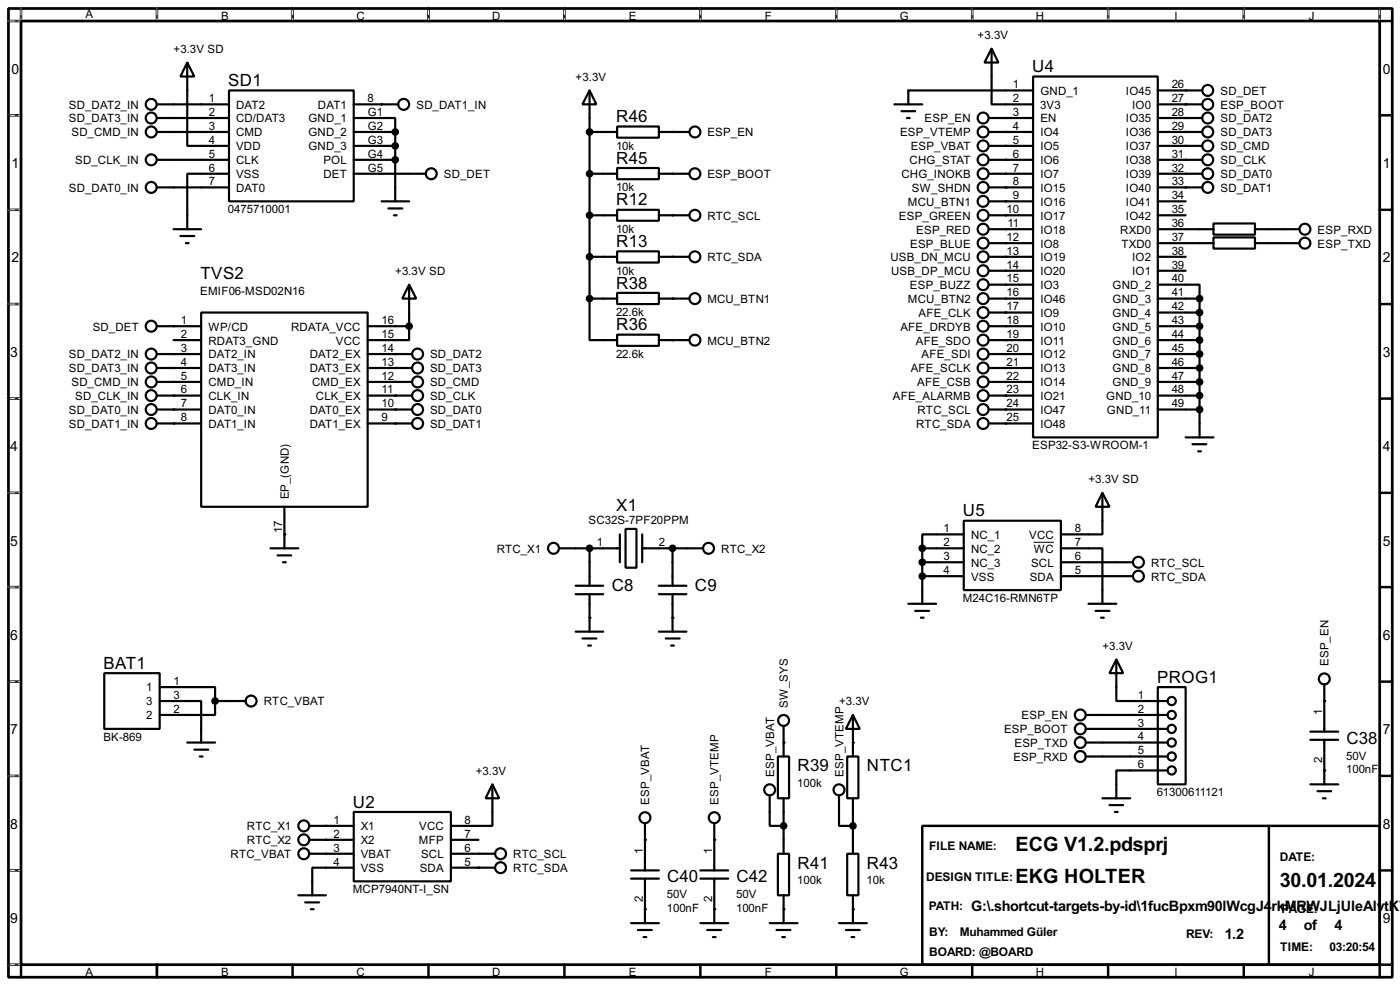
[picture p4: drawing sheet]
<svg xmlns="http://www.w3.org/2000/svg" width="256mm" height="180mm" viewBox="0 0 256 180" stroke-linecap="round" stroke-linejoin="round" font-family="sans-serif">
<path d="M1.6 1.6h253.5v177.3h-253.5zM3.9 3.9h248.9v172.7h-248.9z" fill="none" stroke="#000" stroke-width=".5"/>
<g fill="none" stroke="#000" stroke-width=".45">
<path d="M3.9 1.6v2.3h-2.3M28.8 1.6v2.3M53.6 1.6v2.3M78.5 1.6v2.3M103.4 1.6v2.3M128.3 1.6v2.3M153.2 1.6v2.3M178.1 1.6v2.3M203 1.6v2.3M227.9 1.6v2.3M252.8 1.6v2.3h2.3M1.6 21.1h2.3"/>
<path d="M1.6 38.4h2.3M252.8 21.1h2.3M252.8 38.4h2.3M1.6 55.7h2.3M252.8 55.7h2.3M1.6 73h2.3M252.8 73h2.3M1.6 90.2h2.3M252.8 90.2h2.3M1.6 107.5h2.3M252.8 107.5h2.3M1.6 124.8h2.3"/>
<path d="M252.8 124.8h2.3M1.6 142h2.3M1.6 159.3h2.3M169 151.2h83.8v25.4h-83.8zM232.5 151.2v25.4M252.8 142h2.3M252.8 159.3h2.3M1.6 176.6h2.3v2.3M28.8 176.6v2.3M53.6 176.6v2.3M78.5 176.6v2.3M103.4 176.6v2.3"/>
<path d="M128.3 176.6v2.3M153.2 176.6v2.3M178.1 176.6v2.3M203 176.6v2.3M227.9 176.6v2.3M255.1 176.6h-2.3v2.3"/>
</g>
<g fill="none" stroke="#fff" stroke-width=".18">
<path d="M1.3 3.9h2.3M3.9 1.3v2.3M28.8 1.3v2.3M53.6 1.3v2.3M78.5 1.3v2.3M103.4 1.3v2.3M128.3 1.3v2.3M153.2 1.3v2.3M178.1 1.3v2.3M203 1.3v2.3M227.9 1.3v2.3M252.8 1.3v2.3"/>
<path d="M1.3 21.1h2.3M1.3 38.4h2.3M1.3 55.7h2.3M1.3 73h2.3M1.3 90.2h2.3M1.3 107.5h2.3M1.3 124.8h2.3M1.3 142h2.3M1.3 159.3h2.3M1.3 176.6h2.3"/>
</g>
<g fill="none" stroke="#000" stroke-width=".18" stroke-dasharray=".5 1">
<path d="M1.3 3.9h2.3M3.9 1.3v2.3M28.8 1.3v2.3M53.6 1.3v2.3M78.5 1.3v2.3M103.4 1.3v2.3M128.3 1.3v2.3M153.2 1.3v2.3M178.1 1.3v2.3M203 1.3v2.3M227.9 1.3v2.3M252.8 1.3v2.3"/>
<path d="M1.3 21.1h2.3M1.3 38.4h2.3M1.3 55.7h2.3M1.3 73h2.3M1.3 90.2h2.3M1.3 107.5h2.3M1.3 124.8h2.3M1.3 142h2.3M1.3 159.3h2.3M1.3 176.6h2.3"/>
</g>
<g fill="none" stroke="#000" stroke-width=".4">
<path d="M28.8 19.1h13.2M34.3 11.5l1.3 2.5h-2.5zM34.3 11.5v15.2h7.7M42 16.6h22.8v20.3h-22.8zM64.8 19.1h8.2M108 16.6l1.3 2.5h-2.6zM108 16.6v38.1M163.9 19.1h5.1M181.7 8.9l1.2 2.6h-2.5zM181.7 8.9v10.2h7.6M189.3 14h22.8v66.1h-22.8zM189.3 16.6h-22.9v2.5"/>
<path d="M212.1 19.1h8.2M212.1 16.6h8.2M28.8 24.2h13.2M28.8 21.6h13.2M28.8 29.3h13.2M28.8 34.3h13.2M42 31.8h-7.7v10.2M64.8 21.6h7.6v2.6M64.8 24.2h7.6M64.8 29.3h7.6M64.8 26.7h7.6M64.8 31.8h13.2"/>
<path d="M69.9 36.9h5.1M71.2 38.2h2.5M72.2 39.4h.5M72.4 24.2v12.7M108 24.2h5.1M108 31.8h5.1M108 39.4h5.1M113.1 23.2h7.6v2h-7.6zM113.1 30.8h7.6v2h-7.6zM113.1 38.4h7.6v2h-7.6zM120.7 24.2h5.6M120.7 31.8h5.6"/>
<path d="M120.7 39.4h5.6M165.2 20.4h2.5M166.2 21.6h.5M181.2 24.2h8.1M181.2 21.6h8.1M181.2 29.3h8.1M181.2 34.3h8.1M181.2 26.7h8.1M181.2 31.8h8.1M181.2 39.4h8.1M181.2 36.9h8.1M212.1 24.2h8.2"/>
<path d="M212.1 21.6h8.2M212.1 29.3h8.2M212.1 34.3h8.2M212.1 26.7h8.2M212.1 31.8h8.2M212.1 39.4h5.1M212.1 36.9h5.1M28.8 59.7h8.1M31.8 42h5.1M33.1 43.2h2.5M34.1 44.5h.5M36.9 57.2h30.5v35.6h-30.5z"/>
<path d="M67.4 59.7h7.6M75 52.1l1.3 2.6h-2.6zM75 59.7v2.6h-7.6M75 52.1v7.6M108 54.7v7.6h5.1M108 54.7h5.1M108 47h5.1M113.1 46h7.6v2.1h-7.6zM113.1 53.6h7.6v2.1h-7.6zM120.7 54.7h5.6M120.7 47h5.6M181.2 44.5h8.1"/>
<path d="M181.2 42h8.1M181.2 59.7h8.1M181.2 54.7h8.1M181.2 57.2h8.1M181.2 47h8.1M181.2 49.6h8.1M181.2 52.1h8.1M212.1 52.1h7.7v2.6M212.1 44.5h10.2M212.1 42h10.2M212.1 59.7h7.7M212.1 54.7h7.7"/>
<path d="M212.1 57.2h7.7M212.1 47h5.1M212.1 49.6h5.1M219.8 54.7v25.4M222.3 43.5h7.6v2h-7.6zM222.3 40.9h7.6v2.1h-7.6zM229.9 44.5h8.2M229.9 42h8.2M28.8 64.8h8.1M28.8 67.4h8.1M28.8 69.9h8.1M28.8 72.4h8.1"/>
<path d="M28.8 75h8.1M28.8 77.5h8.1M31.8 62.3h5.1M67.4 64.8h8.1M67.4 67.4h8.1M67.4 69.9h8.1M67.4 72.4h8.1M67.4 75h8.1M67.4 77.5h8.1M113.1 61.3h7.6v2h-7.6zM120.7 62.3h5.6M181.2 62.3h8.1"/>
<path d="M181.2 64.8h8.1M181.2 67.4h8.1M181.2 69.9h8.1M181.2 72.4h8.1M181.2 75h8.1M181.2 77.5h8.1M212.1 62.3h7.7M212.1 64.8h7.7M212.1 67.4h7.7M212.1 69.9h7.7M212.1 72.4h7.7M212.1 75h7.7"/>
<path d="M52.1 92.8v7.6M113.6 97.8v5.1M114.6 96.8h2v7.1h-2zM117.7 97.8v5.1M176.6 95.3h17.8v12.7h-17.8zM176.6 97.8h-7.6v2.6M202 90.2l1.3 2.6h-2.6zM202 90.2v7.6h-7.6M217.2 80.1h5.1M218.5 81.3h2.5M219.5 82.6h.5M49.6 100.4h5.1"/>
<path d="M50.9 101.7h2.5M51.9 102.9h.5M102.4 100.4h11.2M105.5 115.6h5M105.5 108.8h5M105.5 107.2h5M106.7 116.9h2.6M107.8 118.2h.5M108 100.4v6.8M108 108.8v6.8M117.7 100.4h11.1M120.7 115.6h5.1"/>
<path d="M120.7 108.8h5.1M120.7 107.2h5.1M122 116.9h2.5M123 118.2h.5M123.2 100.4v6.8M123.2 108.8v6.8M166.4 110.5h5.1M167.7 111.8h2.5M168.7 113.1h.5M169 100.4h7.6M169 100.4v10.1M169 102.9h7.6"/>
<path d="M169 105.5h7.6M194.4 100.4h7.6v10.1M194.4 102.9h13.2M194.4 105.5h13.2M199.4 110.5h5.1M200.7 111.8h2.6M201.7 113.1h.5M19.1 123.2h10.2v10.2h-10.2zM29.3 128.3h7.6v7.6M29.3 125.8h10.1v2.5M34.3 135.9h5.1M35.6 137.2h2.6"/>
<path d="M36.6 138.5h.5M39.4 128.3v2.6h-10.1M39.4 128.3h5.6M142.5 138.5h2.1v7.6h-2.1zM143.6 132.9v5.6M155.2 138.5h2.1v7.6h-2.1zM156.3 130.9l1.2 2.5h-2.5zM156.3 130.9v7.6M198.9 130.9h15M198.9 133.4h15M198.9 135.9h15M198.9 138.5h15"/>
<path d="M204.5 120.7l1.3 2.5h-2.5zM204.5 120.7v7.6h9.4M212.1 125.8h5.1v17.8h-5.1zM240.1 133.9h5.1M240.1 135.4h5.1M242.6 125.3v8.6M242.6 135.4v8.2M56.7 156.3h8.1M56.7 153.7h8.1M56.7 151.2h8.1M64.8 148.6h17.8v12.7h-17.8zM64.8 158.8h-7.6v5.1"/>
<path d="M82.6 158.8h8.1M82.6 156.3h8.1M82.6 153.7h5.1M90.2 143.6l1.3 2.5h-2.5zM90.2 143.6v7.6h-7.6M115.6 159.3h5.1M118.2 150.7v8.6M128.3 159.3h5.1M130.9 150.7v8.6M141 145.6v5.6h2.6M142.5 156.3h2.1v7.6h-2.1zM143.6 146.1v10.2"/>
<path d="M153.7 145.6v5.6h2.6M155.2 156.3h2.1v7.6h-2.1zM156.3 146.1v10.2M202 146.1h5.1M203.3 147.4h2.5M204.3 148.6h.5M213.9 141h-9.4v5.1M240.1 143.6h5.1M241.4 144.8h2.5M242.4 146.1h.5M54.7 163.9h5M55.9 165.2h2.6"/>
<path d="M57 166.4h.5M115.6 169h5.1M115.6 160.8h5.1M116.9 170.2h2.5M117.9 171.5h.5M118.2 160.8v8.2M128.3 169h5.1M128.3 160.8h5.1M129.6 170.2h2.5M130.6 171.5h.5M130.9 160.8v8.2M141 169h5.1"/>
<path d="M142.3 170.2h2.5M143.3 171.5h.5M143.6 163.9v5.1M153.7 169h5.1M155 170.2h2.5M156 171.5h.5M156.3 163.9v5.1"/>
<circle cx="27.7" cy="19.1" r="1"/>
<circle cx="73.9" cy="19.1" r="1"/>
<circle cx="221.2" cy="19.1" r="1"/>
<circle cx="221.2" cy="16.6" r="1"/>
<circle cx="27.7" cy="29.3" r="1"/>
<circle cx="27.7" cy="34.3" r="1"/>
<circle cx="27.7" cy="24.2" r="1"/>
<circle cx="27.7" cy="21.6" r="1"/>
<circle cx="79" cy="31.8" r="1"/>
<circle cx="127.3" cy="31.8" r="1"/>
<circle cx="127.3" cy="39.4" r="1"/>
<circle cx="127.3" cy="24.2" r="1"/>
<circle cx="180.1" cy="29.3" r="1"/>
<circle cx="180.1" cy="31.8" r="1"/>
<circle cx="180.1" cy="36.9" r="1"/>
<circle cx="180.1" cy="34.3" r="1"/>
<circle cx="180.1" cy="26.7" r="1"/>
<circle cx="180.1" cy="39.4" r="1"/>
<circle cx="180.1" cy="21.6" r="1"/>
<circle cx="180.1" cy="24.2" r="1"/>
<circle cx="221.2" cy="29.3" r="1"/>
<circle cx="221.2" cy="26.7" r="1"/>
<circle cx="221.2" cy="34.3" r="1"/>
<circle cx="221.2" cy="31.8" r="1"/>
<circle cx="221.2" cy="21.6" r="1"/>
<circle cx="221.2" cy="24.2" r="1"/>
<circle cx="27.7" cy="59.7" r="1"/>
<circle cx="127.3" cy="47" r="1"/>
<circle cx="127.3" cy="54.7" r="1"/>
<circle cx="180.1" cy="42" r="1"/>
<circle cx="180.1" cy="44.5" r="1"/>
<circle cx="180.1" cy="49.6" r="1"/>
<circle cx="180.1" cy="47" r="1"/>
<circle cx="180.1" cy="59.7" r="1"/>
<circle cx="180.1" cy="57.2" r="1"/>
<circle cx="180.1" cy="54.7" r="1"/>
<circle cx="180.1" cy="52.1" r="1"/>
<circle cx="239" cy="44.5" r="1"/>
<circle cx="239" cy="42" r="1"/>
<circle cx="27.7" cy="75" r="1"/>
<circle cx="27.7" cy="72.4" r="1"/>
<circle cx="27.7" cy="67.4" r="1"/>
<circle cx="27.7" cy="69.9" r="1"/>
<circle cx="27.7" cy="64.8" r="1"/>
<circle cx="27.7" cy="77.5" r="1"/>
<circle cx="76.5" cy="67.4" r="1"/>
<circle cx="76.5" cy="75" r="1"/>
<circle cx="76.5" cy="72.4" r="1"/>
<circle cx="76.5" cy="69.9" r="1"/>
<circle cx="76.5" cy="64.8" r="1"/>
<circle cx="76.5" cy="77.5" r="1"/>
<circle cx="127.3" cy="62.3" r="1"/>
<circle cx="180.1" cy="67.4" r="1"/>
<circle cx="180.1" cy="75" r="1"/>
<circle cx="180.1" cy="62.3" r="1"/>
<circle cx="180.1" cy="64.8" r="1"/>
<circle cx="180.1" cy="69.9" r="1"/>
<circle cx="180.1" cy="77.5" r="1"/>
<circle cx="180.1" cy="72.4" r="1"/>
<circle cx="101.4" cy="100.4" r="1"/>
<circle cx="129.8" cy="100.4" r="1"/>
<circle cx="208.5" cy="102.9" r="1"/>
<circle cx="208.5" cy="105.5" r="1"/>
<circle cx="46" cy="128.3" r="1"/>
<circle cx="143.5" cy="131.9" r="1"/>
<circle cx="197.9" cy="130.9" r="1"/>
<circle cx="197.9" cy="138.5" r="1"/>
<circle cx="197.9" cy="135.9" r="1"/>
<circle cx="197.9" cy="133.4" r="1"/>
<circle cx="214.6" cy="128.3" r=".75"/>
<circle cx="214.6" cy="130.9" r=".75"/>
<circle cx="214.6" cy="138.5" r=".75"/>
<circle cx="214.6" cy="133.4" r=".75"/>
<circle cx="214.6" cy="135.9" r=".75"/>
<circle cx="242.6" cy="124.3" r="1"/>
<circle cx="55.6" cy="153.7" r="1"/>
<circle cx="55.6" cy="156.3" r="1"/>
<circle cx="55.6" cy="151.2" r="1"/>
<circle cx="91.7" cy="158.8" r="1"/>
<circle cx="91.7" cy="156.3" r="1"/>
<circle cx="118.1" cy="149.7" r="1"/>
<circle cx="130.8" cy="149.7" r="1"/>
<circle cx="141" cy="144.6" r="1"/>
<circle cx="153.7" cy="144.6" r="1"/>
<circle cx="214.6" cy="141" r=".75"/>
</g>
<g fill="#000">
<circle cx="69.9" cy="19.1" r=".2"/>
<circle cx="217.2" cy="16.6" r=".2"/>
<circle cx="217.2" cy="19.1" r=".2"/>
<circle cx="123.2" cy="31.8" r=".2"/>
<circle cx="123.2" cy="24.2" r=".2"/>
<circle cx="123.2" cy="39.4" r=".2"/>
<circle cx="184.2" cy="24.2" r=".2"/>
<circle cx="184.2" cy="21.6" r=".2"/>
<circle cx="184.2" cy="29.3" r=".2"/>
<circle cx="184.2" cy="34.3" r=".2"/>
<circle cx="184.2" cy="39.4" r=".2"/>
<circle cx="184.2" cy="31.8" r=".2"/>
<circle cx="184.2" cy="36.9" r=".2"/>
<circle cx="184.2" cy="26.7" r=".2"/>
<circle cx="217.2" cy="24.2" r=".2"/>
<circle cx="217.2" cy="29.3" r=".2"/>
<circle cx="217.2" cy="31.8" r=".2"/>
<circle cx="217.2" cy="34.3" r=".2"/>
<circle cx="217.2" cy="21.6" r=".2"/>
<circle cx="217.2" cy="26.7" r=".2"/>
<circle cx="31.8" cy="59.7" r=".2"/>
<circle cx="123.2" cy="54.7" r=".2"/>
<circle cx="123.2" cy="47" r=".2"/>
<circle cx="184.2" cy="42" r=".2"/>
<circle cx="184.2" cy="44.5" r=".2"/>
<circle cx="184.2" cy="49.6" r=".2"/>
<circle cx="184.2" cy="54.7" r=".2"/>
<circle cx="184.2" cy="57.2" r=".2"/>
<circle cx="184.2" cy="59.7" r=".2"/>
<circle cx="184.2" cy="47" r=".2"/>
<circle cx="184.2" cy="52.1" r=".2"/>
<circle cx="31.8" cy="69.9" r=".2"/>
<circle cx="31.8" cy="72.4" r=".2"/>
<circle cx="31.8" cy="64.8" r=".2"/>
<circle cx="31.8" cy="67.4" r=".2"/>
<circle cx="31.8" cy="75" r=".2"/>
<circle cx="31.8" cy="77.5" r=".2"/>
<circle cx="72.4" cy="69.9" r=".2"/>
<circle cx="72.4" cy="67.4" r=".2"/>
<circle cx="72.4" cy="72.4" r=".2"/>
<circle cx="72.4" cy="64.8" r=".2"/>
<circle cx="72.4" cy="77.5" r=".2"/>
<circle cx="72.4" cy="75" r=".2"/>
<circle cx="123.2" cy="62.3" r=".2"/>
<circle cx="184.2" cy="72.4" r=".2"/>
<circle cx="184.2" cy="62.3" r=".2"/>
<circle cx="184.2" cy="64.8" r=".2"/>
<circle cx="184.2" cy="75" r=".2"/>
<circle cx="184.2" cy="69.9" r=".2"/>
<circle cx="184.2" cy="67.4" r=".2"/>
<circle cx="184.2" cy="77.5" r=".2"/>
<circle cx="52.1" cy="97.8" r=".2"/>
<circle cx="108" cy="113.1" r=".2"/>
<circle cx="123.2" cy="113.1" r=".2"/>
<circle cx="143.6" cy="135.9" r=".2"/>
<circle cx="156.3" cy="135.9" r=".2"/>
<circle cx="242.6" cy="128.3" r=".2"/>
<circle cx="59.7" cy="153.7" r=".2"/>
<circle cx="59.7" cy="156.3" r=".2"/>
<circle cx="59.7" cy="151.2" r=".2"/>
<circle cx="87.7" cy="156.3" r=".2"/>
<circle cx="87.7" cy="158.8" r=".2"/>
<circle cx="118.2" cy="153.7" r=".2"/>
<circle cx="130.9" cy="153.7" r=".2"/>
<circle cx="242.6" cy="141" r=".2"/>
<circle cx="118.2" cy="166.4" r=".2"/>
<circle cx="130.9" cy="166.4" r=".2"/>
<circle cx="143.6" cy="166.4" r=".2"/>
<circle cx="156.3" cy="166.4" r=".2"/>
</g>
<g fill="#000" stroke="#000" stroke-width=".4">
<circle cx="72.4" cy="24.2" r=".5"/>
<circle cx="72.4" cy="29.3" r=".5"/>
<circle cx="72.4" cy="26.7" r=".5"/>
<circle cx="108" cy="24.2" r=".5"/>
<circle cx="108" cy="31.8" r=".5"/>
<circle cx="108" cy="39.4" r=".5"/>
<circle cx="74.9" cy="59.7" r=".5"/>
<circle cx="108" cy="47" r=".5"/>
<circle cx="108" cy="54.7" r=".5"/>
<circle cx="219.7" cy="54.7" r=".5"/>
<circle cx="219.7" cy="59.7" r=".5"/>
<circle cx="219.7" cy="57.2" r=".5"/>
<circle cx="219.7" cy="62.3" r=".5"/>
<circle cx="219.7" cy="67.4" r=".5"/>
<circle cx="219.7" cy="69.9" r=".5"/>
<circle cx="219.7" cy="64.8" r=".5"/>
<circle cx="219.7" cy="75" r=".5"/>
<circle cx="219.7" cy="72.4" r=".5"/>
<circle cx="108" cy="100.4" r=".5"/>
<circle cx="123.2" cy="100.4" r=".5"/>
<circle cx="168.9" cy="105.5" r=".5"/>
<circle cx="168.9" cy="102.9" r=".5"/>
<circle cx="168.9" cy="100.4" r=".5"/>
<circle cx="39.4" cy="128.3" r=".5"/>
<circle cx="143.5" cy="151.2" r=".5"/>
<circle cx="156.2" cy="151.2" r=".5"/>
</g>
<path d="M189.4 99.3h3.7" fill="none" stroke="#000" stroke-width=".18"/>
<g font-size="4.1">
<text x="186" y="155.8">ECG V1.2.pdsprj</text>
<text x="186" y="161.7">EKG HOLTER</text>
<text x="234.5" y="162.4">30.01.2024</text>
</g>
<g font-size="3.5">
<text x="41.8" y="15.7">SD1</text>
<text x="189.1" y="13.2">U4</text>
<text x="112.9" y="22.4">R46</text>
<text x="112.9" y="30">R45</text>
<text x="112.9" y="37.6">R12</text>
<text x="112.9" y="45.2">R13</text>
<text x="36.7" y="51">TVS2</text>
<text x="112.9" y="52.8">R38</text>
<text x="112.9" y="60.5">R36</text>
<text x="112.9" y="93.5">X1</text>
<text x="176.4" y="94.5">U5</text>
<text x="112.1" y="108.2">C8</text>
<text x="127.3" y="108.2">C9</text>
<text x="19" y="122.4">BAT1</text>
<text x="212" y="125">PROG1</text>
<text x="246.7" y="136.1">C38</text>
<text x="146.1" y="141.2">R39</text>
<text x="158.8" y="141.2">NTC1</text>
<text x="64.7" y="147.8">U2</text>
<text x="122.2" y="161.5">C40</text>
<text x="134.9" y="161.5">C42</text>
<text x="146.1" y="159">R41</text>
<text x="158.8" y="159">R43</text>
</g>
<g font-size="3">
<text x="177.9" y="166.7">G:\.shortcut-targets-by-id\1fucBpxm90lWcgJ4</text>
<text x="233" y="166.7">rkMRWJLjUIeAlvtK7</text>
<text x="224.4" y="171.8">1.2</text>
<text x="234.3" y="170.3">4</text>
<text x="238.9" y="170.3">of</text>
<text x="244.5" y="170.3">4</text>
</g>
<g font-size="2.9">
<text x="2.1" y="13.5">0</text>
<text x="253.4" y="13.5">0</text>
<text x="2.1" y="30.7">1</text>
<text x="253.4" y="30.7">1</text>
<text x="2.1" y="48">2</text>
<text x="253.4" y="48">2</text>
<text x="1.9" y="65.3">3</text>
<text x="253.4" y="65.3">3</text>
<text x="1.9" y="82.5">4</text>
<text x="253.4" y="82.5">4</text>
<text x="1.9" y="99.9">5</text>
<text x="253.4" y="99.9">5</text>
<text x="1.9" y="117.1">6</text>
<text x="253.4" y="117.1">6</text>
<text x="1.9" y="134.4">7</text>
<text x="253.4" y="134.4">7</text>
<text x="1.9" y="151.7">8</text>
<text x="253.4" y="151.7">8</text>
<text x="1.9" y="168.9">9</text>
<text x="253.4" y="168.9">9</text>
</g>
<g font-size="2.5">
<text x="170.2" y="155.6">FILE NAME:</text>
<text x="169.7" y="161.2">DESIGN TITLE:</text>
<text x="234.5" y="157.7">DATE:</text>
<text x="170.1" y="166.5">PATH:</text>
<text x="234.8" y="167.1">PAGE:</text>
<text x="170.2" y="171.4">BY:</text>
<text x="175.8" y="171.4">Muhammed Güler</text>
<text x="217.3" y="171.6">REV:</text>
<text x="170.2" y="175">BOARD: @BOARD</text>
<text x="234.5" y="174.1">TIME:</text>
<text x="243.6" y="174.1">03:20:54</text>
</g>
<g font-size="2.4">
<text x="15.6" y="3.4">A</text>
<text x="40.5" y="3.6">B</text>
<text x="65.3" y="3.6">C</text>
<text x="90.2" y="3.6">D</text>
<text x="115.2" y="3.6">E</text>
<text x="140.1" y="3.6">F</text>
<text x="164.8" y="3.6">G</text>
<text x="189.8" y="3.6">H</text>
<text x="215.1" y="3.6">I</text>
<text x="239.8" y="3.6">J</text>
<text x="31.8" y="9.7">+3.3V SD</text>
<text x="179.1" y="7.2">+3.3V</text>
<text x="105.5" y="14.8">+3.3V</text>
<text x="185.6" y="16.2">1</text>
<text x="190.6" y="17.3">GND_1</text>
<text x="206.2" y="17.3">IO45</text>
<text x="214.7" y="16.2">26</text>
<text x="223.6" y="17.3">SD_DET</text>
<text x="12.6" y="22.4">SD_DAT3_IN</text>
<text x="12.6" y="19.9">SD_DAT2_IN</text>
<text x="38.3" y="18.7">1</text>
<text x="38.3" y="21.2">2</text>
<text x="38.3" y="23.8">3</text>
<text x="43.2" y="19.9">DAT2</text>
<text x="43.2" y="22.4">CD/DAT3</text>
<text x="56.5" y="22.4">GND_1</text>
<text x="58.2" y="19.9">DAT1</text>
<text x="67.4" y="18.7">8</text>
<text x="67.4" y="21.2">G1</text>
<text x="67.4" y="23.8">G2</text>
<text x="76.3" y="19.9">SD_DAT1_IN</text>
<text x="169.4" y="22.4">ESP_EN</text>
<text x="185.6" y="18.7">2</text>
<text x="185.6" y="21.2">3</text>
<text x="185.6" y="23.8">4</text>
<text x="190.6" y="19.9">3V3</text>
<text x="190.6" y="22.4">EN</text>
<text x="206.2" y="22.4">IO35</text>
<text x="207.4" y="19.9">IO0</text>
<text x="214.7" y="18.7">27</text>
<text x="214.7" y="21.2">28</text>
<text x="214.7" y="23.8">29</text>
<text x="223.6" y="19.9">ESP_BOOT</text>
<text x="223.6" y="22.4">SD_DAT2</text>
<text x="13.1" y="25">SD_CMD_IN</text>
<text x="38.3" y="26.3">4</text>
<text x="38.3" y="28.9">5</text>
<text x="43.2" y="25">CMD</text>
<text x="43.2" y="27.5">VDD</text>
<text x="56.5" y="25">GND_2</text>
<text x="56.5" y="27.5">GND_3</text>
<text x="67.4" y="26.3">G3</text>
<text x="67.4" y="28.9">G4</text>
<text x="112.9" y="27.4">10k</text>
<text x="129.6" y="25">ESP_EN</text>
<text x="164.9" y="25">ESP_VTEMP</text>
<text x="166.8" y="27.5">ESP_VBAT</text>
<text x="185.6" y="26.3">5</text>
<text x="185.6" y="28.9">6</text>
<text x="190.6" y="25">IO4</text>
<text x="190.6" y="27.5">IO5</text>
<text x="206.2" y="25">IO36</text>
<text x="206.2" y="27.5">IO37</text>
<text x="214.7" y="26.3">30</text>
<text x="214.7" y="28.9">31</text>
<text x="223.6" y="25">SD_DAT3</text>
<text x="223.6" y="27.5">SD_CMD</text>
<text x="12.6" y="35.1">SD_DAT0_IN</text>
<text x="13.8" y="30">SD_CLK_IN</text>
<text x="38.3" y="31.4">6</text>
<text x="38.3" y="33.9">7</text>
<text x="43.2" y="30">CLK</text>
<text x="43.2" y="32.6">VSS</text>
<text x="43.2" y="35.1">DAT0</text>
<text x="59.2" y="30">POL</text>
<text x="59.2" y="32.6">DET</text>
<text x="67.4" y="31.4">G5</text>
<text x="81.3" y="32.6">SD_DET</text>
<text x="112.9" y="35">10k</text>
<text x="129.6" y="32.6">ESP_BOOT</text>
<text x="165.1" y="32.6">CHG_INOKB</text>
<text x="166.6" y="30">CHG_STAT</text>
<text x="167" y="35.1">SW_SHDN</text>
<text x="185.6" y="31.4">7</text>
<text x="185.6" y="33.9">8</text>
<text x="190.6" y="30">IO6</text>
<text x="190.6" y="32.6">IO7</text>
<text x="190.6" y="35.1">IO15</text>
<text x="206.2" y="30">IO38</text>
<text x="206.2" y="32.6">IO39</text>
<text x="206.2" y="35.1">IO40</text>
<text x="214.7" y="31.4">32</text>
<text x="214.7" y="33.9">33</text>
<text x="223.6" y="30">SD_CLK</text>
<text x="223.6" y="32.6">SD_DAT0</text>
<text x="223.6" y="35.1">SD_DAT1</text>
<text x="41.8" y="39.1">0475710001</text>
<text x="129.6" y="40.2">RTC_SCL</text>
<text x="164.7" y="40.2">ESP_GREEN</text>
<text x="166.3" y="37.7">MCU_BTN1</text>
<text x="184.4" y="39">10</text>
<text x="184.6" y="41.6">11</text>
<text x="185.6" y="36.5">9</text>
<text x="190.6" y="37.7">IO16</text>
<text x="190.6" y="40.2">IO17</text>
<text x="206.2" y="37.7">IO41</text>
<text x="206.2" y="40.2">IO42</text>
<text x="214.7" y="36.5">34</text>
<text x="214.7" y="39">35</text>
<text x="214.7" y="41.6">36</text>
<text x="112.9" y="42.6">10k</text>
<text x="129.6" y="47.8">RTC_SDA</text>
<text x="163.1" y="47.8">USB_DN_MCU</text>
<text x="166.7" y="45.3">ESP_BLUE</text>
<text x="167.8" y="42.7">ESP_RED</text>
<text x="184.4" y="44.1">12</text>
<text x="184.4" y="46.6">13</text>
<text x="190.6" y="42.7">IO18</text>
<text x="190.6" y="45.3">IO8</text>
<text x="190.6" y="47.8">IO19</text>
<text x="205.2" y="42.7">RXD0</text>
<text x="205.4" y="45.3">TXD0</text>
<text x="207.4" y="47.8">IO2</text>
<text x="214.7" y="44.1">37</text>
<text x="214.7" y="46.6">38</text>
<text x="241.4" y="42.7">ESP_RXD</text>
<text x="241.4" y="45.3">ESP_TXD</text>
<text x="36.7" y="53.9">EMIF06-MSD02N16</text>
<text x="72.4" y="50.4">+3.3V SD</text>
<text x="112.9" y="50.3">10k</text>
<text x="163.2" y="50.4">USB_DP_MCU</text>
<text x="166.7" y="52.9">ESP_BUZZ</text>
<text x="184.4" y="49.2">14</text>
<text x="184.4" y="51.7">15</text>
<text x="190.6" y="50.4">IO20</text>
<text x="190.6" y="52.9">IO3</text>
<text x="203.8" y="52.9">GND_2</text>
<text x="207.4" y="50.4">IO1</text>
<text x="214.7" y="49.2">39</text>
<text x="214.7" y="51.7">40</text>
<text x="33.2" y="59.3">1</text>
<text x="69.9" y="59.3">16</text>
<text x="112.9" y="57.9">22.6k</text>
<text x="129.6" y="55.4">MCU_BTN1</text>
<text x="166.3" y="55.4">MCU_BTN2</text>
<text x="168.3" y="58">AFE_CLK</text>
<text x="184.4" y="54.3">16</text>
<text x="184.4" y="56.8">17</text>
<text x="184.4" y="59.3">18</text>
<text x="190.6" y="55.4">IO46</text>
<text x="190.6" y="58">IO9</text>
<text x="203.8" y="55.4">GND_3</text>
<text x="203.8" y="58">GND_4</text>
<text x="214.7" y="54.3">41</text>
<text x="214.7" y="56.8">42</text>
<text x="214.7" y="59.3">43</text>
<text x="12.6" y="65.6">SD_DAT2_IN</text>
<text x="17" y="60.5">SD_DET</text>
<text x="33.2" y="61.9">2</text>
<text x="33.2" y="64.4">3</text>
<text x="38.2" y="60.5">WP/CD</text>
<text x="38.2" y="63.1">RDAT3_GND</text>
<text x="38.2" y="65.6">DAT2_IN</text>
<text x="53.3" y="60.5">RDATA_VCC</text>
<text x="56.7" y="65.6">DAT2_EX</text>
<text x="61.5" y="63.1">VCC</text>
<text x="69.9" y="64.4">14</text>
<text x="69.9" y="61.9">15</text>
<text x="78.8" y="65.6">SD_DAT2</text>
<text x="112.9" y="65.5">22.6k</text>
<text x="129.6" y="63.1">MCU_BTN2</text>
<text x="164.9" y="60.5">AFE_DRDYB</text>
<text x="167.8" y="63.1">AFE_SDO</text>
<text x="168.8" y="65.6">AFE_SDI</text>
<text x="184.4" y="61.9">19</text>
<text x="184.4" y="64.4">20</text>
<text x="190.6" y="60.5">IO10</text>
<text x="190.6" y="63.1">IO11</text>
<text x="190.6" y="65.6">IO12</text>
<text x="203.8" y="60.5">GND_5</text>
<text x="203.8" y="63.1">GND_6</text>
<text x="203.8" y="65.6">GND_7</text>
<text x="214.7" y="61.9">44</text>
<text x="214.7" y="64.4">45</text>
<text x="12.6" y="68.1">SD_DAT3_IN</text>
<text x="13.1" y="70.7">SD_CMD_IN</text>
<text x="33.2" y="67">4</text>
<text x="33.2" y="69.5">5</text>
<text x="33.2" y="72">6</text>
<text x="38.2" y="68.1">DAT3_IN</text>
<text x="38.2" y="70.7">CMD_IN</text>
<text x="56.7" y="68.1">DAT3_EX</text>
<text x="57.2" y="70.7">CMD_EX</text>
<text x="69.9" y="72">11</text>
<text x="69.9" y="69.5">12</text>
<text x="69.9" y="67">13</text>
<text x="78.8" y="68.1">SD_DAT3</text>
<text x="78.8" y="70.7">SD_CMD</text>
<text x="166.8" y="68.1">AFE_SCLK</text>
<text x="168" y="70.7">AFE_CSB</text>
<text x="184.4" y="67">21</text>
<text x="184.4" y="69.5">22</text>
<text x="184.4" y="72">23</text>
<text x="190.6" y="68.1">IO13</text>
<text x="190.6" y="70.7">IO14</text>
<text x="203.8" y="68.1">GND_8</text>
<text x="203.8" y="70.7">GND_9</text>
<text x="214.7" y="67">46</text>
<text x="214.7" y="69.5">47</text>
<text x="214.7" y="72">48</text>
<text x="12.6" y="75.8">SD_DAT0_IN</text>
<text x="13.8" y="73.2">SD_CLK_IN</text>
<text x="33.2" y="74.6">7</text>
<text x="33.2" y="77.1">8</text>
<text x="38.2" y="73.2">CLK_IN</text>
<text x="38.2" y="75.8">DAT0_IN</text>
<text x="56.7" y="75.8">DAT0_EX</text>
<text x="57.9" y="73.2">CLK_EX</text>
<text x="69.9" y="77.1">9</text>
<text x="69.9" y="74.6">10</text>
<text x="78.8" y="73.2">SD_CLK</text>
<text x="78.8" y="75.8">SD_DAT0</text>
<text x="163.6" y="73.2">AFE_ALARMB</text>
<text x="168.1" y="75.8">RTC_SCL</text>
<text x="184.4" y="74.6">24</text>
<text x="184.4" y="77.1">25</text>
<text x="190.6" y="73.2">IO21</text>
<text x="190.6" y="75.8">IO47</text>
<text x="202.6" y="73.2">GND_10</text>
<text x="202.8" y="75.8">GND_11</text>
<text x="214.7" y="74.6">49</text>
<text x="12.6" y="78.3">SD_DAT1_IN</text>
<text x="38.2" y="78.3">DAT1_IN</text>
<text x="56.7" y="78.3">DAT1_EX</text>
<text x="78.8" y="78.3">SD_DAT1</text>
<text x="167.8" y="78.3">RTC_SDA</text>
<text x="189.1" y="82.2">ESP32-S3-WROOM-1</text>
<text x="190.6" y="78.3">IO48</text>
<text x="199.4" y="88.5">+3.3V SD</text>
<text x="52.9" y="91.4" transform="rotate(-90 52.9 91.4)">EP_(GND)</text>
<text x="107.8" y="96">SC32S-7PF20PPM</text>
<text x="51.7" y="97.6" transform="rotate(-90 51.7 97.6)">17</text>
<text x="91" y="101.2">RTC_X1</text>
<text x="109.4" y="100">1</text>
<text x="120.7" y="100">2</text>
<text x="132.1" y="101.2">RTC_X2</text>
<text x="172.9" y="97.4">1</text>
<text x="172.9" y="100">2</text>
<text x="177.9" y="98.6">NC_1</text>
<text x="177.9" y="101.2">NC_2</text>
<text x="188.5" y="98.6">VCC</text>
<text x="189.4" y="101.2">WC</text>
<text x="196.9" y="97.4">8</text>
<text x="196.9" y="100">7</text>
<text x="172.9" y="102.5">3</text>
<text x="172.9" y="105.1">4</text>
<text x="177.9" y="103.7">NC_3</text>
<text x="177.9" y="106.3">VSS</text>
<text x="188.6" y="106.3">SDA</text>
<text x="188.9" y="103.7">SCL</text>
<text x="196.9" y="102.5">6</text>
<text x="196.9" y="105.1">5</text>
<text x="210.9" y="106.3">RTC_SDA</text>
<text x="210.9" y="103.7">RTC_SCL</text>
<text x="176.4" y="110.2">M24C16-RMN6TP</text>
<text x="202" y="119">+3.3V</text>
<text x="31.8" y="125.4">1</text>
<text x="243.4" y="121.9" transform="rotate(-90 243.4 121.9)">ESP_EN</text>
<text x="26.8" y="126.6">1</text>
<text x="26.8" y="131.7">2</text>
<text x="26.8" y="129.1">3</text>
<text x="31.8" y="130.5">2</text>
<text x="31.8" y="127.9">3</text>
<text x="48.3" y="129.1">RTC_VBAT</text>
<text x="144.4" y="129.5" transform="rotate(-90 144.4 129.5)">SW_SYS</text>
<text x="153.7" y="129.1">+3.3V</text>
<text x="187.1" y="131.7">ESP_EN</text>
<text x="208.5" y="127.9">1</text>
<text x="208.5" y="130.5">2</text>
<text x="242.2" y="130.9" transform="rotate(-90 242.2 130.9)">1</text>
<text x="18.9" y="135.6">BK-869</text>
<text x="183.9" y="134.2">ESP_BOOT</text>
<text x="185.8" y="136.7">ESP_TXD</text>
<text x="208.5" y="133">3</text>
<text x="208.5" y="135.5">4</text>
<text x="87.2" y="141.8">+3.3V</text>
<text x="141.8" y="142.2" transform="rotate(-90 141.8 142.2)">ESP_VBAT</text>
<text x="154.5" y="142.2" transform="rotate(-90 154.5 142.2)">ESP_VTEMP</text>
<text x="185.6" y="139.3">ESP_RXD</text>
<text x="208.5" y="138.1">5</text>
<text x="208.5" y="140.6">6</text>
<text x="242.2" y="139.6" transform="rotate(-90 242.2 139.6)">2</text>
<text x="246.6" y="139">50V</text>
<text x="246.6" y="141.6">100nF</text>
<text x="119" y="147.3" transform="rotate(-90 119 147.3)">ESP_VBAT</text>
<text x="131.7" y="147.3" transform="rotate(-90 131.7 147.3)">ESP_VTEMP</text>
<text x="146.1" y="144.1">100k</text>
<text x="211.9" y="145.8">61300611121</text>
<text x="45.2" y="154.5">RTC_X2</text>
<text x="45.2" y="152">RTC_X1</text>
<text x="61.1" y="150.8">1</text>
<text x="61.1" y="153.3">2</text>
<text x="61.1" y="155.9">3</text>
<text x="66.1" y="152">X1</text>
<text x="66.1" y="154.5">X2</text>
<text x="76.7" y="154.5">MFP</text>
<text x="76.8" y="152">VCC</text>
<text x="85.1" y="150.8">8</text>
<text x="85.1" y="153.3">7</text>
<text x="85.1" y="155.9">6</text>
<text x="42.2" y="157.1">RTC_VBAT</text>
<text x="61.1" y="158.4">4</text>
<text x="66.1" y="157.1">VBAT</text>
<text x="66.1" y="159.6">VSS</text>
<text x="76.9" y="159.6">SDA</text>
<text x="77.1" y="157.1">SCL</text>
<text x="85.1" y="158.4">5</text>
<text x="94" y="159.6">RTC_SDA</text>
<text x="94" y="157.1">RTC_SCL</text>
<text x="117.8" y="156.3" transform="rotate(-90 117.8 156.3)">1</text>
<text x="130.5" y="156.3" transform="rotate(-90 130.5 156.3)">1</text>
<text x="146.1" y="161.9">100k</text>
<text x="158.8" y="161.9">10k</text>
<text x="64.6" y="163.5">MCP7940NT-I_SN</text>
<text x="117.8" y="165" transform="rotate(-90 117.8 165)">2</text>
<text x="122.2" y="164.4">50V</text>
<text x="122.2" y="167">100nF</text>
<text x="130.5" y="165" transform="rotate(-90 130.5 165)">2</text>
<text x="134.9" y="164.4">50V</text>
<text x="134.9" y="167">100nF</text>
<text x="15.6" y="178.7">A</text>
<text x="40.5" y="178.7">B</text>
<text x="65.3" y="178.7">C</text>
<text x="90.2" y="178.7">D</text>
<text x="115.2" y="178.7">E</text>
<text x="140.1" y="178.7">F</text>
<text x="164.8" y="178.7">G</text>
<text x="189.8" y="178.7">H</text>
<text x="215.1" y="178.7">I</text>
<text x="239.8" y="178.7">J</text>
</g>
</svg>
